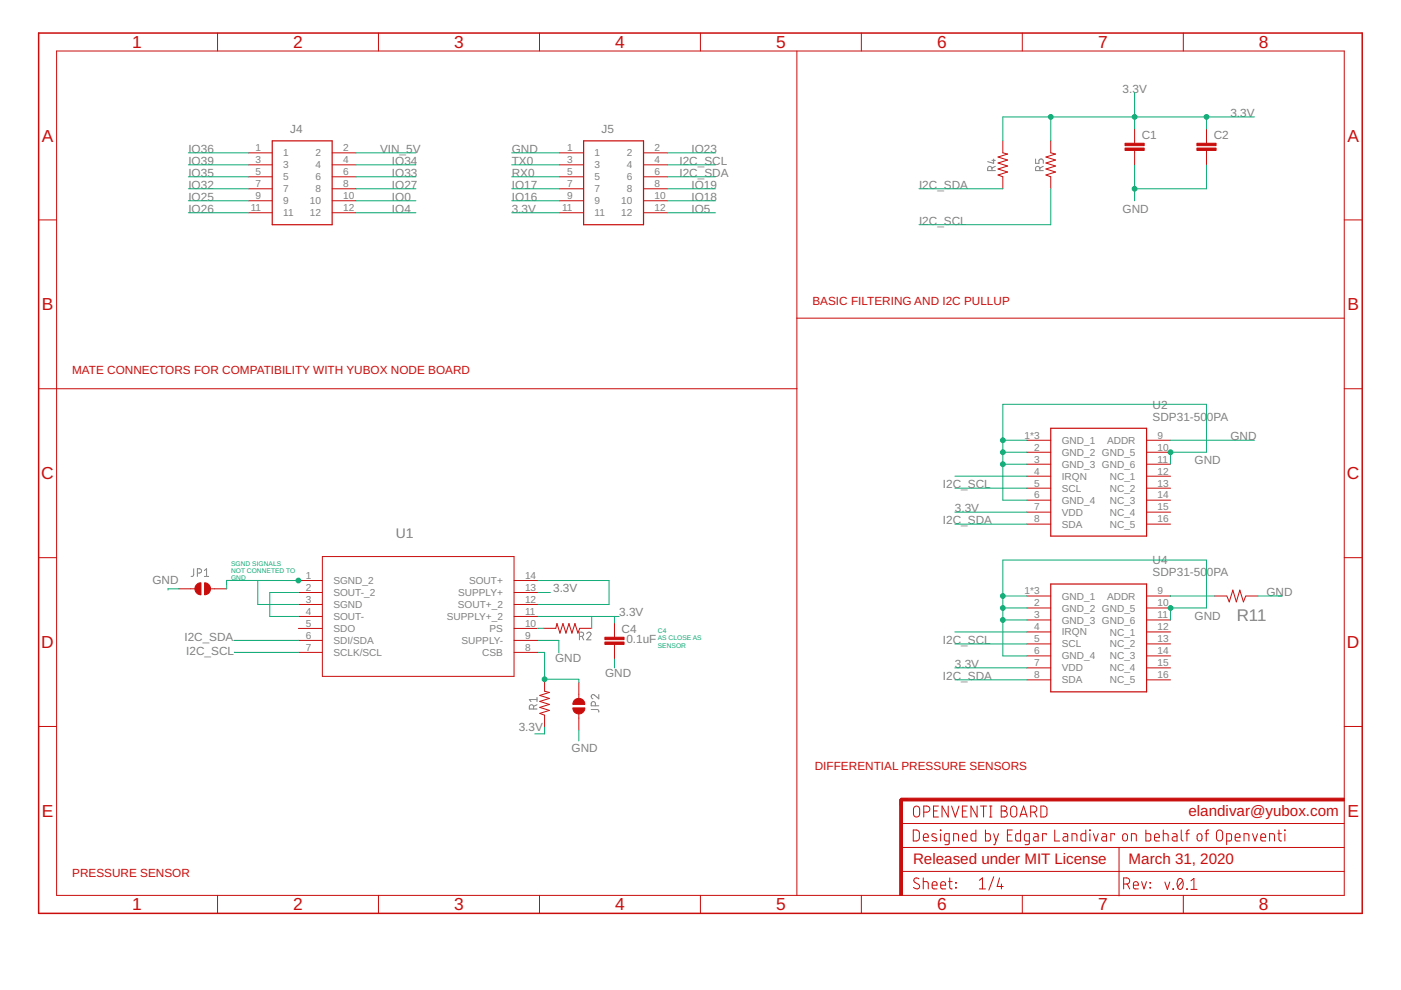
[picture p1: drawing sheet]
<svg xmlns="http://www.w3.org/2000/svg" width="297mm" height="210mm" viewBox="0 0 297 210" stroke-linecap="round" stroke-linejoin="round" font-family="sans-serif">
<g fill="none" stroke="#808080" stroke-width=".21">
<path d="M210.3 36.2v-.5a.46 .46 0 0 0-.4-.4 .46 .46 0 0 0-.5 .4v.5h1.6M210.3 34h.7M210.7 33.7v.9l-1.3-.3M211 35.3l-.7 .3M219.6 33.7v.9h.7v-.5a.46 .46 0 0 1 .4-.4 .46 .46 0 0 1 .5 .4v.5M220.5 36.2v-.5a.46 .46 0 0 0-.5-.4 .46 .46 0 0 0-.4 .4v.5h1.6M221.2 35.3l-.7 .3M41.1 120.6l-.1 1.4-.5 .2M41.8 121.5h.5a.46 .46 0 0 0 .4-.5 .46 .46 0 0 0-.4-.4h-.5v1.6M43.3 122.2h.9M43.3 121l.5-.4v1.6M122.9 134.9h.4a.46 .46 0 0 0 .5-.4 .46 .46 0 0 0-.5-.5h-.4v1.7"/>
<path d="M123.4 134.9l.4 .8M124.4 134.4a.45 .45 0 0 1 .6-.4 .45 .45 0 0 1 .2 .7l-.8 1h.9M113.1 150.3v-.4a.46 .46 0 0 0-.4-.5 .46 .46 0 0 0-.5 .5v.4h1.7M113.9 149.4l-.8 .4M113.9 148.3h-1.7l.4 .5M113.9 147.9v.9M125.3 150.4l1.4 .1 .3 .5M126.2 149.6v-.4a.44 .44 0 0 0-.4-.4 .44 .44 0 0 0-.5 .4v.4h1.7M127 147.3v.9l-.9-.8a.44 .44 0 0 0-.7 .1 .44 .44 0 0 0 .3 .7"/>
</g>
<g fill="none" stroke="#c90d0c" stroke-width=".21">
<path d="M12 10.8h273v179h-273zM46.1 7v3.8M80.2 7v3.8M114.4 7v3.8M148.5 7v3.8M169 10.8v179M182.6 7v3.8M216.7 7v3.8M250.9 7v3.8M52.6 32.4h5.1M52.6 34.9h5.1M52.6 37.5h5.1"/>
<path d="M70.4 32.4h5.1M70.4 34.9h5.1M70.4 37.5h5.1M118.7 32.4h5M118.7 34.9h5M118.7 37.5h5M136.4 32.4h5.1M136.4 34.9h5.1M136.4 37.5h5.1M212.6 29.9v2.5l1 .3-2 .6 2 .6-2 .7 2 .6-2 .6 2 .7-2 .6 1 .4v2.5M222.8 29.9v2.5l1 .3-2 .6 2 .6-2 .7 2 .6-2 .6 2 .7-2 .6 1 .4v2.5M240.6 27.3v3.1"/>
<path d="M240.6 31.9v3M255.8 27.3v3.1M255.8 31.9v3M8.2 46.6h3.8M52.6 40h5.1M52.6 42.6h5.1M52.6 45.1h5.1M70.4 40h5.1M70.4 42.6h5.1M70.4 45.1h5.1M118.7 40h5M118.7 42.6h5"/>
<path d="M118.7 45.1h5M136.4 40h5.1M136.4 42.6h5.1M136.4 45.1h5.1M285 46.6h3.8M169 67.5h116M8.2 82.4h160.8M217.7 93.3h5.1M217.7 95.9h5.1M217.7 98.4h5.1M243.1 93.3h5.1M243.1 95.9h5.1"/>
<path d="M243.1 98.4h5.1M285 82.4h3.8M8.2 118.2h3.8M68.3 118h40.7v25.4h-40.7zM217.7 101h5.1M217.7 103.5h5.1M217.7 106h5.1M217.7 108.6h5.1M217.7 111.1h5.1M243.1 101h5.1M243.1 103.5h5.1M243.1 106h5.1"/>
<path d="M243.1 108.6h5.1M243.1 111.1h5.1M285 118.2h3.8M37.9 124.8h3.4M44.6 124.8h3.5M63.3 123.1h5M63.3 125.6h5M63.3 128.2h5M63.3 130.7h5M63.3 133.2h5M63.3 135.8h5M63.3 138.3h5"/>
<path d="M109 123.1h5.1M109 125.6h5.1M109 128.2h5.1M109 130.7h5.1M109 133.2h5.1M109 135.8h5.1M109 138.3h5.1M115.3 133.2h2.5l.3-1 .6 2 .7-2 .6 2 .6-2 .7 2 .6-2 .6 2 .4-1h2.6M130.3 132.1v3M130.3 136.6v3.1M217.7 126.4h5.1M217.7 128.9h5.1"/>
<path d="M217.7 131.4h5.1M217.7 134h5.1M217.7 136.5h5.1M217.7 139.1h5.1M243.1 126.4h5.1M243.1 128.9h5.1M243.1 131.4h5.1M243.1 134h5.1M243.1 136.5h5.1M243.1 139.1h5.1M257.5 126.4h2.6M260.1 126.4l.5 1.2 .8-2.5 .7 2.5 .8-2.5 .7 2.5 .5-1.2"/>
<path d="M264.2 126.4h2.5M8.2 154h3.8M115.5 144v2.6l1 .2-2.1 .6 2.1 .7-2.1 .6 2.1 .7-2.1 .6 2.1 .6-2.1 .7 1.1 .3v2.6M122.7 144.7v3.4M122.7 151.4v3.4M217.7 141.6h5.1M217.7 144.1h5.1M243.1 141.6h5.1M243.1 144.1h5.1M285 154h3.8M191.1 179.7h93.9M191.1 174.6h93.9"/>
<path d="M193.6 176h.9l.4 .4v1.5l-.4 .4h-.9zM193.8 171.2a.66 .66 0 0 1 .7-.3 .66 .66 0 0 1 .5 .7v1a.66 .66 0 0 1-.7 .6 .66 .66 0 0 1-.6-.6zM195.8 177.5h1a.55 .55 0 0 0-.3-.7 .55 .55 0 0 0-.7 .5l.1 .9 .9 .1M195.9 172.2h.6a.65 .65 0 0 0 .6-.7 .65 .65 0 0 0-.6-.6h-.6v2.3M197.9 171.9h.8M198.5 176.9l-.7-.1-.2 .4 .9 .6 .1 .4-.3 .1-.7-.1M199 170.9h-1.1v2.3h1.1M199.4 176l.1 .1zM199.4 176.8v1.5M201 170.9v2.3l-1.3-2.3v2.3M201.3 178.3h-.8l-.2-.2-.1-1 .3-.3h.8v1.9l-.3 .4h-.7M201.8 170.9l.7 2.3 .8-2.3"/>
<path d="M202.2 178.3v-1.5l.9 .1 .1 1.4M204 177.5h1.1a.55 .55 0 0 0-.4-.7 .55 .55 0 0 0-.7 .5l.2 .9 .9 .1M204 171.9h.8M205.1 170.9h-1.1v2.3h1.1M206.9 176v2.3h-.8l-.2-.2v-1.1l.2-.2h.8M207.2 170.9v2.3l-1.3-2.3v2.3M207.9 170.9h1.3M208.5 170.9v2.3M208.9 176v2.3h.8l.3-.4-.1-.9-.2-.2h-.8M209.8 170.9h.5M209.8 173.2h.5M210.1 170.9v2.3"/>
<path d="M210.7 176.8l.5 1.5M211.7 176.8l-.8 2.3h-.2M212.3 170.9h.6a.52 .52 0 0 1 .6 .5 .52 .52 0 0 1-.6 .5 .65 .65 0 0 1 .7 .7 .65 .65 0 0 1-.7 .6h-.6zM212.3 171.9h.6M213.6 177h.8M214.4 171.2a.66 .66 0 0 1 .7-.3 .66 .66 0 0 1 .5 .7v1a.66 .66 0 0 1-.7 .6 .66 .66 0 0 1-.6-.6zM214.6 176h-1v2.3h1M216.2 173.2l.8-2.3 .8 2.3M216.4 176v2.3h-.8l-.3-.2v-1.1l.3-.2h.8M216.4 172.7h1.2M218.2 178.3h-.8l-.2-.2v-1l.2-.3h.8v1.9l-.2 .4h-.7M218.5 172.2h.7a.65 .65 0 0 0 .6-.7 .65 .65 0 0 0-.6-.6h-.7v2.3"/>
<path d="M219.2 176.8h.7l.2 .2v1.3h-.6a.46 .46 0 0 1-.4-.4 .46 .46 0 0 1 .4-.5h.6M219.3 172.2l.5 1M220.7 170.9h.8l.5 .4v1.5l-.5 .4h-.8zM221.8 177v-.2h-.8v1.5M223.6 176v2.3h1.1M225.5 176.8h.6l.3 .2v1.3h-.6a.46 .46 0 0 1-.5-.4 .46 .46 0 0 1 .5-.5h.6M227.3 178.3v-1.5l.9 .1 .1 1.4M230.2 176v2.3h-.8l-.2-.2v-1.1l.2-.2h.8M231 176l.2 .1zM231.1 176.8v1.5M231.8 176.8l.5 1.5 .6-1.5M233.7 176.8h.7l.2 .2v1.3h-.6a.46 .46 0 0 1-.4-.4 .46 .46 0 0 1 .4-.5h.6"/>
<path d="M236.3 177v-.2h-.8v1.5M237.3 179.7v10.2M238.1 177l.3-.2 .5 .2 .2 .8a.52 .52 0 0 1-.6 .5 .52 .52 0 0 1-.5-.5zM239.9 178.3v-1.5l.9 .1 .1 1.4M243 176v2.3h.8l.2-.2v-1.1l-.2-.2h-.8M244.8 177.5h1a.55 .55 0 0 0-.3-.7 .55 .55 0 0 0-.7 .5l.1 .9 .9 .1M246.6 176.8l1 .1 .1 1.4M246.6 176v2.3M248.6 176.8h.7l.3 .3v1.2h-.6a.46 .46 0 0 1-.5-.4 .46 .46 0 0 1 .5-.5h.6M250.4 176v1.9l.2 .3 .2 .1M251.4 176.8h.8M252.2 176l-.5 .2v2.1"/>
<path d="M253.9 177l.5-.2a.92 .92 0 0 1 .2 1.4l-.4 .1-.4-.3zM255.5 176.8h.8M256.3 176l-.5 .2v2.1M258 176.3a.65 .65 0 0 1 .8-.3 .65 .65 0 0 1 .4 .6v1.1a.66 .66 0 0 1-.6 .6 .66 .66 0 0 1-.7-.6zM260.1 178.3h.8l.2-.2v-1.1l-.2-.2h-.8v2.3M261.9 177.5h1a.55 .55 0 0 0-.3-.7 .55 .55 0 0 0-.7 .5l.1 .9 .9 .1M263.8 178.3v-1.5l.9 .1 .1 1.4M265.6 176.8l.5 1.5 .5-1.5M267.3 177.5h1.1a.55 .55 0 0 0-.4-.7 .55 .55 0 0 0-.7 .5l.1 .9 1 .1M269.2 178.3v-1.5l.9 .1 .1 1.4M270.9 176.8h.8M271.2 176v2.1l.5 .2"/>
<path d="M272.4 176l.1 .1zM272.4 176.8v1.5M46.1 189.8v3.9M80.2 189.8v3.9M114.4 189.8v3.9M148.5 189.8v3.9M182.6 189.8v3.9M191.1 184.8h93.9M194.8 186.3a.58 .58 0 0 0-.8-.1 .58 .58 0 0 0 0 .9l.7 .4a.58 .58 0 0 1 .1 .9 .58 .58 0 0 1-.9-.1l-.2-.1M195.7 186.9l1 .1 .1 1.5M195.7 186.1v2.4M197.6 187.7h1.1a.54 .54 0 0 0-.4-.8 .54 .54 0 0 0-.7 .5l.2 1 .9 .1"/>
<path d="M199.5 187.7h1a.54 .54 0 0 0-.4-.8 .54 .54 0 0 0-.6 .5l.1 1 .9 .1M201.1 186.9h.8M201.4 186.1v2.1l.5 .3M202.6 187.1l.2 .1zM202.6 188.2l.2 .1zM207.6 188.5h1.3M207.6 186.6l.7-.5v2.4M210.7 185.9l-1 2.8M211.9 186.1l-.5 1.9h1.3M212.3 187.4v1.1M216.7 189.8v3.9M238.2 187.4h.7a.65 .65 0 0 0 .6-.6 .65 .65 0 0 0-.6-.7h-.7v2.4"/>
<path d="M239 187.4l.5 1.1M240.3 187.7h1a.54 .54 0 0 0-.3-.8 .54 .54 0 0 0-.7 .5l.1 1 .9 .1M242 186.9l.5 1.6 .6-1.6M243.8 188.2l.1 .1zM243.8 187.1l.1 .1zM247 187l.5 1.6 .5-1.6M248.7 188.4l.1 .2zM249.8 186.4a.62 .62 0 0 1 .8 0 .62 .62 0 0 1 .2 .7 .99 .99 0 0 1-.7 1.5 1.7 1.7 0 0 1-.3-2.2zM250.7 186.8l-1 1.2M250.9 189.8v3.9M251.6 188.4l.1 .2zM252.5 188.6h1.3"/>
<path d="M252.5 186.8l.6-.6v2.4"/>
</g>
<g fill="#c90d0c" stroke="#c90d0c" stroke-width=".21">
<path d="M190.8 169.5h.5v20.3h-.5z"/>
<path d="M191 169.2h94v.6h-94z"/>
<path d="M253.8 31.4h4v.5h-4z"/>
<path d="M253.8 30.4h4v.5h-4z"/>
<path d="M238.5 31.4h4.1v.5h-4.1z"/>
<path d="M238.5 30.4h4.1v.5h-4.1z"/>
<path d="M128.2 136.1h4.1v.5h-4.1z"/>
<path d="M128.2 135.1h4.1v.5h-4.1z"/>
</g>
<path d="M192.3 169.5h-1.2v1.3" fill="none" stroke="#c90d0c" stroke-width=".61"/>
<path d="M8.2 7h280.6v186.7h-280.6z" fill="none" stroke="#c90d0c" stroke-width=".32"/>
<path d="M57.7 29.9h12.7v17.7h-12.7zM123.7 29.9h12.7v17.7h-12.7zM222.8 90.8h20.3v22.9h-20.3zM222.8 123.8h20.3v22.9h-20.3z" fill="none" stroke="#c90d0c" stroke-width=".25"/>
<g fill="#c90d0c" stroke="#c90d0c" stroke-width=".21">
<path d="M121.5 150.1h2.5a1.27 1.27 0 0 1-1.3 1.3 1.27 1.27 0 0 1-1.2-1.3z" fill-rule="evenodd"/>
<path d="M121.9 148.4a1.27 1.27 0 0 1 1.4-.2 1.27 1.27 0 0 1 .7 1.2h-2.5v-.5z" fill-rule="evenodd"/>
<path d="M43.4 123.6a1.27 1.27 0 0 1 1.2 1.2 1.27 1.27 0 0 1-1.2 1.3z" fill-rule="evenodd"/>
<path d="M41.7 124l.4-.4h.5v2.5a1.26 1.26 0 0 1-1.2-.7 1.26 1.26 0 0 1 .3-1.4z" fill-rule="evenodd"/>
</g>
<g fill="none" stroke="#0dab76" stroke-width=".21">
<path d="M240.6 19.7v7.6M39.9 32.4h12.7M39.9 37.5h12.7M39.9 34.9h12.7M75.5 32.4h12.7M75.5 37.5h12.7M75.5 34.9h12.7M108.5 32.4h10.2M108.5 37.5h10.2M108.5 34.9h10.2M141.5 32.4h10.2M141.5 37.5h10.2"/>
<path d="M141.5 34.9h10.2M222.8 24.8v5.1M240.6 34.9v7.7M255.8 24.8v2.5M255.8 34.9v5.1h-15.2M266 24.8h-53.4v5.1M39.9 40h12.7M39.9 45.1h12.7M39.9 42.6h12.7M75.5 40h12.7M75.5 45.1h12.7M75.5 42.6h12.7"/>
<path d="M108.5 40h10.2M108.5 45.1h10.2M108.5 42.6h10.2M141.5 40h10.2M141.5 45.1h10.2M141.5 42.6h10.2M194.8 40h17.8M222.8 40v7.6h-28M212.6 95.9h5.1M212.6 98.4h5.1M212.6 93.3h5.1M248.2 98.4v-2.5h7.6v-10.2h-43.2v20.3h5.1"/>
<path d="M248.2 93.3h17.8M202.5 108.6h15.2M202.5 111.1h15.2M202.5 103.5h15.2M202.5 101h15.2M37.9 124.8h-2.3v.3M49.6 135.8h13.7M49.7 138.3h13.6M54.7 123.1v5.1h8.6M63.3 125.6h-6.1v5.1h6.1M63.3 123.1h-15.3l.1 1.7M114.1 135.8h4.4v2.6"/>
<path d="M114.1 125.6h2.6M114.1 138.3h1.4v6.1M114.1 130.7h17.2M114.1 123.1h15v5.1h-15M115.3 133.2h-1.2M125.5 130.7v2.5M130.3 130.7v1.4M130.3 139.7v1.9M202.5 136.5h15.2M202.5 134h15.2M212.6 128.9h5.1M212.6 131.4h5.1"/>
<path d="M212.6 126.4h5.1M248.2 131.4v-2.5h7.6v-10.2h-43.2v20.4h5.1M257.5 126.4h-9.3M266.7 126.4h5.1M115.5 144h7.2v.7M115.5 154.2v1.4h-2.1M122.7 154.8v2.3M202.5 141.6h15.2M202.5 144.1h15.2"/>
</g>
<g fill="#0dab76" stroke="#0dab76" stroke-width=".21">
<circle cx="240.6" cy="40" r=".51"/>
<circle cx="248.2" cy="95.9" r=".51"/>
<circle cx="212.6" cy="98.4" r=".51"/>
<circle cx="212.6" cy="93.3" r=".51"/>
<circle cx="212.6" cy="95.9" r=".51"/>
<circle cx="248.2" cy="128.9" r=".51"/>
<circle cx="212.6" cy="131.4" r=".51"/>
<circle cx="212.6" cy="126.4" r=".51"/>
<circle cx="212.6" cy="128.9" r=".51"/>
<circle cx="240.6" cy="24.8" r=".51"/>
<circle cx="255.8" cy="24.8" r=".51"/>
<circle cx="222.8" cy="24.8" r=".51"/>
<circle cx="63.3" cy="123.1" r=".51"/>
<circle cx="115.5" cy="144" r=".51"/>
</g>
<g font-size="3.7" fill="#c90d0c">
<text x="28" y="10.2">1</text>
<text x="62.2" y="10.2">2</text>
<text x="96.3" y="10.2">3</text>
<text x="130.4" y="10.2">4</text>
<text x="164.5" y="10.2">5</text>
<text x="198.7" y="10.2">6</text>
<text x="232.8" y="10.2">7</text>
<text x="266.9" y="10.2">8</text>
<text x="8.9" y="30">A</text>
<text x="285.7" y="30">A</text>
<text x="8.9" y="65.8">B</text>
<text x="285.7" y="65.8">B</text>
<text x="8.8" y="101.6">C</text>
<text x="285.6" y="101.6">C</text>
<text x="8.8" y="137.4">D</text>
<text x="285.6" y="137.4">D</text>
<text x="8.9" y="173.2">E</text>
<text x="285.7" y="173.2">E</text>
<text x="28" y="193">1</text>
<text x="62.2" y="193">2</text>
<text x="96.3" y="193">3</text>
<text x="130.4" y="193">4</text>
<text x="164.5" y="193">5</text>
<text x="198.7" y="193">6</text>
<text x="232.8" y="193">7</text>
<text x="266.9" y="193">8</text>
</g>
<text font-size="3.6" fill="#808080" x="262.2" y="131.7">R11</text>
<g font-size="3.2" fill="#c90d0c">
<text x="252" y="173.1">elandivar@yubox.com</text>
<text x="193.6" y="183.2">Released under MIT License</text>
<text x="239.3" y="183.2">March 31, 2020</text>
</g>
<text font-size="2.9" fill="#808080" x="83.9" y="114">U1</text>
<g font-size="2.5" fill="#808080">
<text x="238" y="19.7">3.3V</text>
<text x="61.5" y="28.2">J4</text>
<text x="127.6" y="28.2">J5</text>
<text x="242.1" y="29.5">C1</text>
<text x="257.3" y="29.5">C2</text>
<text x="260.9" y="24.8">3.3V</text>
<text x="39.9" y="32.4">IO36</text>
<text x="39.9" y="34.9">IO39</text>
<text x="80.6" y="32.4">VIN_5V</text>
<text x="83.1" y="34.9">IO34</text>
<text x="108.5" y="32.4">GND</text>
<text x="108.5" y="34.9">TX0</text>
<text x="144.1" y="34.9">I2C_SCL</text>
<text x="146.6" y="32.4">IO23</text>
<text x="39.9" y="37.5">IO35</text>
<text x="39.9" y="40">IO32</text>
<text x="83.1" y="37.5">IO33</text>
<text x="83.1" y="40">IO27</text>
<text x="108.5" y="40">IO17</text>
<text x="108.5" y="37.5">RX0</text>
<text x="144.1" y="37.5">I2C_SDA</text>
<text x="146.6" y="40">IO19</text>
<text x="194.8" y="40">I2C_SDA</text>
<text x="39.9" y="42.6">IO25</text>
<text x="39.9" y="45.1">IO26</text>
<text x="83.1" y="45.1">IO4</text>
<text x="83.1" y="42.6">IO0</text>
<text x="108.5" y="45.1">3.3V</text>
<text x="108.5" y="42.6">IO16</text>
<text x="146.6" y="42.6">IO18</text>
<text x="146.6" y="45.1">IO5</text>
<text x="194.8" y="47.6">I2C_SCL</text>
<text x="238" y="45.1">GND</text>
<text x="244.4" y="89.2">SDP31-50</text>
<text x="244.4" y="86.6">U2</text>
<text x="255.9" y="89.2">0PA</text>
<text x="260.9" y="93.3">GND</text>
<text x="253.3" y="98.4">GND</text>
<text x="199.9" y="103.5">I2C_SCL</text>
<text x="199.9" y="111.1">I2C_SDA</text>
<text x="202.5" y="108.6">3.3V</text>
<text x="244.4" y="119.6">U4</text>
<text x="32.3" y="123.8">GND</text>
<text x="117.3" y="125.6">3.3V</text>
<text x="244.4" y="122.2">SDP31-50</text>
<text x="255.9" y="122.2">0PA</text>
<text x="131.3" y="130.6">3.3V</text>
<text x="253.3" y="131.4">GND</text>
<text x="268.5" y="126.4">GND</text>
<text x="39.1" y="135.9">I2C_SDA</text>
<text x="131.8" y="134.2">C4</text>
<text x="132.8" y="136.3">0.1uF</text>
<text x="199.9" y="136.5">I2C_SCL</text>
<text x="39.5" y="138.8">I2C_SCL</text>
<text x="117.7" y="140.3">GND</text>
<text x="128.3" y="143.6">GND</text>
<text x="202.5" y="141.6">3.3V</text>
<text x="199.9" y="144.1">I2C_SDA</text>
<text x="110" y="155.1">3.3V</text>
<text x="121.2" y="159.4">GND</text>
</g>
<g font-size="2.5" fill="#c90d0c">
<text x="172.2" y="64.7">BASIC FILTERING AND I2C PULLUP</text>
<text x="15.3" y="79.4">MATE CONNECTORS FOR COMPATIBILITY WITH YUBOX NODE BOARD</text>
<text x="172.8" y="163.2">DIFFERENTIAL PRESSURE SENSORS</text>
<text x="15.3" y="186">PRESSURE SENSOR</text>
</g>
<g font-size="2.1" fill="#808080">
<text x="54.2" y="32.1">1</text>
<text x="54.2" y="34.6">3</text>
<text x="60" y="33.2">1</text>
<text x="60" y="35.7">3</text>
<text x="66.9" y="33.2">2</text>
<text x="66.9" y="35.7">4</text>
<text x="72.7" y="32.1">2</text>
<text x="72.7" y="34.6">4</text>
<text x="120.2" y="32.1">1</text>
<text x="120.2" y="34.6">3</text>
<text x="126.1" y="33.2">1</text>
<text x="126.1" y="35.7">3</text>
<text x="132.9" y="33.2">2</text>
<text x="132.9" y="35.7">4</text>
<text x="138.8" y="32.1">2</text>
<text x="138.8" y="34.6">4</text>
<text x="54.2" y="37.1">5</text>
<text x="54.2" y="39.7">7</text>
<text x="60" y="38.2">5</text>
<text x="60" y="40.8">7</text>
<text x="66.9" y="38.2">6</text>
<text x="66.9" y="40.8">8</text>
<text x="72.7" y="37.1">6</text>
<text x="72.7" y="39.7">8</text>
<text x="120.2" y="37.1">5</text>
<text x="120.2" y="39.7">7</text>
<text x="126.1" y="38.2">5</text>
<text x="126.1" y="40.8">7</text>
<text x="132.9" y="38.2">6</text>
<text x="132.9" y="40.8">8</text>
<text x="138.8" y="37.1">6</text>
<text x="138.8" y="39.7">8</text>
<text x="53.2" y="44.7">11</text>
<text x="54.2" y="42.2">9</text>
<text x="60" y="43.3">9</text>
<text x="60" y="45.9">11</text>
<text x="65.7" y="43.3">10</text>
<text x="65.7" y="45.9">12</text>
<text x="72.7" y="42.2">10</text>
<text x="72.7" y="44.7">12</text>
<text x="119.2" y="44.7">11</text>
<text x="120.2" y="42.2">9</text>
<text x="126.1" y="43.3">9</text>
<text x="126.1" y="45.9">11</text>
<text x="131.7" y="43.3">10</text>
<text x="131.7" y="45.9">12</text>
<text x="138.8" y="42.2">10</text>
<text x="138.8" y="44.7">12</text>
<text x="217.2" y="93">1*3</text>
<text x="219.3" y="95.5">2</text>
<text x="225.1" y="94.1">GND_1</text>
<text x="234.7" y="94.1">ADDR</text>
<text x="245.4" y="93">9</text>
<text x="245.4" y="95.5">10</text>
<text x="219.3" y="98.1">3</text>
<text x="219.3" y="100.6">4</text>
<text x="225.1" y="96.7">GND_2 GND_5</text>
<text x="225.1" y="99.2">GND_3 GND_6</text>
<text x="225.1" y="101.7">IRQN</text>
<text x="235.3" y="101.7">NC_1</text>
<text x="245.4" y="98.1">11</text>
<text x="245.4" y="100.6">12</text>
<text x="219.3" y="103.2">5</text>
<text x="219.3" y="105.7">6</text>
<text x="225.1" y="104.3">SCL</text>
<text x="225.1" y="106.8">GND_4</text>
<text x="235.3" y="104.3">NC_2</text>
<text x="235.3" y="106.8">NC_3</text>
<text x="245.4" y="103.2">13</text>
<text x="245.4" y="105.7">14</text>
<text x="219.3" y="108.2">7</text>
<text x="219.3" y="110.8">8</text>
<text x="225.1" y="109.3">VDD</text>
<text x="225.1" y="111.9">SDA</text>
<text x="235.3" y="109.3">NC_4</text>
<text x="235.3" y="111.9">NC_5</text>
<text x="245.4" y="108.2">15</text>
<text x="245.4" y="110.8">16</text>
<text x="64.8" y="122.7">1</text>
<text x="64.8" y="125.3">2</text>
<text x="70.7" y="123.8">SGND_2</text>
<text x="99.5" y="123.8">SOUT+</text>
<text x="111.3" y="125.3">13</text>
<text x="111.3" y="122.7">14</text>
<text x="64.8" y="127.8">3</text>
<text x="64.8" y="130.3">4</text>
<text x="70.7" y="126.4">SOUT-_2</text>
<text x="70.7" y="128.9">SGND</text>
<text x="70.7" y="131.5">SOUT-</text>
<text x="94.8" y="131.5">SUPPLY+_2</text>
<text x="97.1" y="128.9">SOUT+_2</text>
<text x="97.1" y="126.4">SUPPLY+</text>
<text x="111.3" y="130.3">11</text>
<text x="111.3" y="127.8">12</text>
<text x="217.2" y="126">1*3</text>
<text x="219.3" y="128.5">2</text>
<text x="219.3" y="131.1">3</text>
<text x="225.1" y="127.1">GND_1</text>
<text x="225.1" y="129.7">GND_2 GND_5</text>
<text x="234.7" y="127.1">ADDR</text>
<text x="245.4" y="126">9</text>
<text x="245.4" y="128.5">10</text>
<text x="245.4" y="131.1">11</text>
<text x="64.8" y="132.9">5</text>
<text x="64.8" y="135.4">6</text>
<text x="64.8" y="138">7</text>
<text x="70.7" y="134">SDO</text>
<text x="70.7" y="136.5">SDI/SDA</text>
<text x="97.9" y="136.5">SUPPLY-</text>
<text x="103.8" y="134">PS</text>
<text x="111.3" y="138">8</text>
<text x="111.3" y="135.4">9</text>
<text x="111.3" y="132.9">10</text>
<text x="219.3" y="133.6">4</text>
<text x="219.3" y="136.2">5</text>
<text x="225.1" y="132.2">GND_3 GND_6</text>
<text x="225.1" y="134.7">IRQN</text>
<text x="225.1" y="137.3">SCL</text>
<text x="235.3" y="134.7">NC_1</text>
<text x="235.3" y="137.3">NC_2</text>
<text x="245.4" y="133.6">12</text>
<text x="245.4" y="136.2">13</text>
<text x="70.7" y="139.1">SCLK/SCL</text>
<text x="102.2" y="139.1">CSB</text>
<text x="219.3" y="138.7">6</text>
<text x="219.3" y="141.2">7</text>
<text x="219.3" y="143.8">8</text>
<text x="225.1" y="139.8">GND_4</text>
<text x="225.1" y="142.4">VDD</text>
<text x="235.3" y="139.8">NC_3</text>
<text x="235.3" y="142.4">NC_4</text>
<text x="245.4" y="138.7">14</text>
<text x="245.4" y="141.2">15</text>
<text x="245.4" y="143.8">16</text>
<text x="225.1" y="144.9">SDA</text>
<text x="235.3" y="144.9">NC_5</text>
</g>
<g font-size="1.4" fill="#0dab76">
<text x="49" y="120">SGND SIGNALS</text>
<text x="49" y="121.5">NOT CONNETED TO</text>
<text x="49" y="123">GND</text>
<text x="139.5" y="134.2">C4</text>
<text x="139.5" y="135.8">AS CLOSE AS</text>
<text x="139.5" y="137.3">SENSOR</text>
</g>
</svg>
